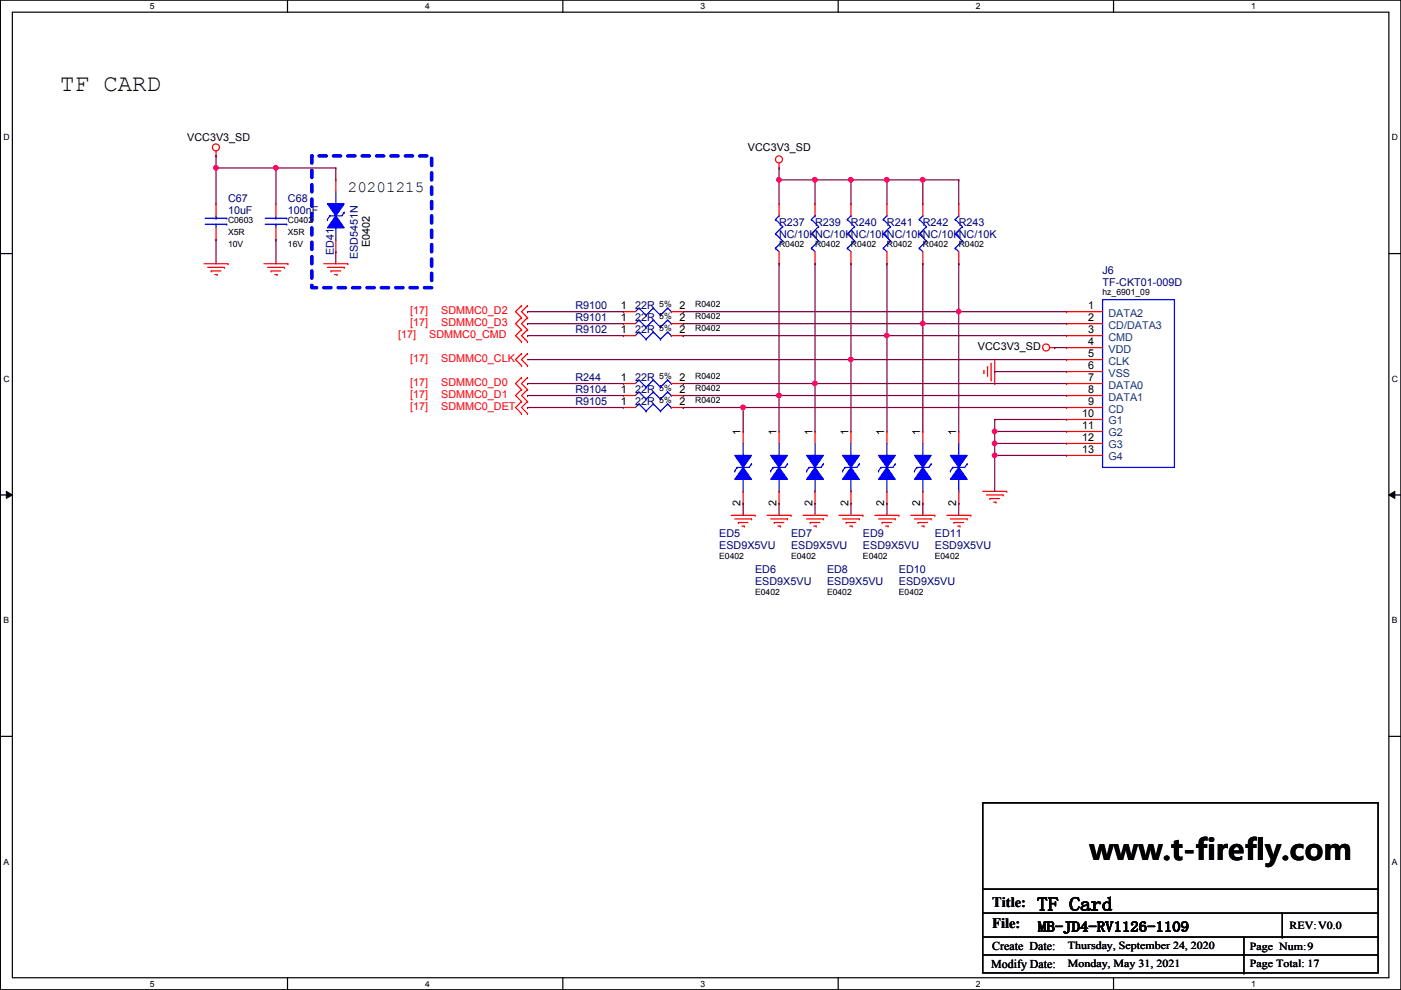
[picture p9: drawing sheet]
<svg xmlns="http://www.w3.org/2000/svg" width="297mm" height="210mm" viewBox="0 0 297 210" stroke-linecap="round" stroke-linejoin="round" font-family="sans-serif">
<path d="M.1 0h296.9v209.8h-296.9zM2.6 2.6h291.9v204.7h-291.9z" fill="none" stroke="#000" stroke-width=".25"/>
<g fill="#fff">
<path d="M31.8 .3h1v2h-1z"/>
<path d="M31.8 207.6h1v1.9h-1z"/>
</g>
<path d="M61 0v2.6M61 207.3v2.5" fill="none" stroke="#000" stroke-width=".25"/>
<g fill="#fff">
<path d="M90.1 .3h1v2h-1z"/>
<path d="M90.1 207.6h1v1.9h-1z"/>
</g>
<path d="M119.3 0v2.6M119.3 207.3v2.5" fill="none" stroke="#000" stroke-width=".25"/>
<g fill="#fff">
<path d="M148.5 .3h1v2h-1z"/>
<path d="M148.5 207.6h1v1.9h-1z"/>
</g>
<path d="M177.7 0v2.6M177.7 207.3v2.5" fill="none" stroke="#000" stroke-width=".25"/>
<g fill="#fff">
<path d="M206.9 .3h1v2h-1z"/>
<path d="M206.9 207.6h1v1.9h-1z"/>
</g>
<path d="M236.1 0v2.6M236.1 207.3v2.5" fill="none" stroke="#000" stroke-width=".25"/>
<g fill="#fff">
<path d="M265.3 .3h.9v2h-.9z"/>
<path d="M265.3 207.6h.9v1.9h-.9z"/>
<path d="M.7 28.2h1.3v1.9h-1.3z"/>
<path d="M295.1 28.2h1.3v1.9h-1.3z"/>
<path d="M.7 79.3h1.3v2h-1.3z"/>
<path d="M295.1 79.3h1.3v2h-1.3z"/>
</g>
<path d="M.1 53.8h2.5M294.5 53.8h2.5" fill="none" stroke="#000" stroke-width=".25"/>
<g fill="#fff">
<path d="M.7 130.5h1.2v2h-1.2z"/>
<path d="M295.1 130.5h1.2v2h-1.2z"/>
</g>
<path d="M.1 104.9h2.5M294.5 104.9h2.5" fill="none" stroke="#000" stroke-width=".25"/>
<path d="M1.4 104.2l1.2 .7-1.2 .8zM294.5 104.9l1.2-.7v1.5z" fill="#000"/>
<path d="M1.4 104.2l1.2 .7-1.2 .8zM294.5 104.9l1.2-.7v1.5z" fill="none" stroke="#000" stroke-width=".21"/>
<g fill="#fff">
<path d="M.7 181.7h1.2v2h-1.2z"/>
<path d="M295.1 181.7h1.2v2h-1.2z"/>
</g>
<g fill="none" stroke="#000" stroke-width=".25">
<path d="M.1 156.1h2.5M294.5 156.1h2.5M208.4 170.2h83.8v36.1h-83.8zM208.4 188.5h83.8M208.4 193.6h83.8M208.4 198.7h83.8M263.7 198.7v7.6M271.9 198.7h.1M271.9 193.6v5.1M292.2 188.5h.1M292.2 193.6h.1M292.2 198.7h.1"/>
<path d="M208.4 202.5h83.8M263.7 206.3h.1M292.2 202.5h.1"/>
</g>
<path d="M66.1 33.1h25.4v27.9h-25.4z" fill="none" stroke="#00f" stroke-width=".76" stroke-dasharray="1.5 1.5"/>
<g fill="none" stroke="#f00" stroke-width=".25">
<path d="M45.8 33.1h.1M45.8 32v1.1M165.2 35.6h.1M165.2 34.6v1M43.3 55.9h5M44 56.7h3.6M44.8 57.4h.1M44.8 57.4h2M45.5 58.2h.6M46.1 58.2h.1M47.6 56.7h.1M48.3 55.9h.1"/>
<path d="M56 55.9h5M56.7 56.7h3.6M57.5 57.4h.1M57.5 57.4h2M58.2 58.2h.6M58.8 58.2h.1M60.3 56.7h.1M61 55.9h.1M68.7 55.9h5M69.4 56.7h3.6M70.2 57.4h.1M70.2 57.4h2"/>
<path d="M70.9 58.2h.6M71.5 58.2h.1M73 56.7h.1M73.7 55.9h.1M110.6 64.8h.1M110.6 67.4h.1M110.6 69.9h.1M110.6 72.4h.1M110.6 75h.1M110.6 77.5h.1M110.6 64.8l-1.3 1.3 1.3 1.3M110.6 67.4l-1.3 1.2 1.3 1.3"/>
<path d="M110.6 69.9l-1.3 1.3 1.3 1.2M110.6 75l-1.3 1.2 1.3 1.3M111.8 64.8h.1M111.8 67.4h.1M111.8 69.9h.1M111.8 72.4h.1M111.8 75h.1M111.8 77.5h.1M111.8 64.8l-1.2 1.3 1.2 1.3M111.8 67.4l-1.2 1.2 1.2 1.3M111.8 69.9l-1.2 1.3 1.2 1.2M111.8 75l-1.2 1.2 1.2 1.3"/>
<path d="M208.6 79h.1M208.6 78.5v.5M209.4 77.8h.1M209.4 77.8v2M210.1 77v3.6M210.9 76.2v5.1M222.6 73.7h1M223.6 73.7h.1M110.6 80.1h.1M110.6 82.6h.1M110.6 85.1h.1M110.6 87.7h.1"/>
<path d="M110.6 80.1l-1.3 1.2 1.3 1.3M110.6 82.6l-1.3 1.3 1.3 1.2M110.6 85.1l-1.3 1.3 1.3 1.3M111.8 80.1h.1M111.8 82.6h.1M111.8 85.1h.1M111.8 87.7h.1M111.8 80.1l-1.2 1.2 1.2 1.3M111.8 82.6l-1.2 1.3 1.2 1.2M111.8 85.1l-1.2 1.3 1.2 1.3M210.1 80.6h.1M210.9 81.3h.1"/>
<path d="M155 109.3h5.1M155.8 110h3.5M156.5 110.8h.1M156.5 110.8h2.1M157.3 111.5h.5M157.8 111.5h.1M159.3 110h.1M160.1 109.3h.1M162.6 109.3h5.1M163.4 110h3.6M164.2 110.8h.1M164.2 110.8h2"/>
<path d="M164.9 111.5h.5M165.4 111.5h.1M167 110h.1M167.7 109.3h.1M170.3 109.3h5M171 110h3.6M171.8 110.8h.1M171.8 110.8h2M172.5 111.5h.6M173.1 111.5h.1M174.6 110h.1M175.3 109.3h.1"/>
<path d="M177.9 109.3h5.1M178.6 110h3.6M179.4 110.8h.1M179.4 110.8h2M180.2 111.5h.5M180.7 111.5h.1M182.2 110h.1M183 109.3h.1M185.5 109.3h5.1M186.3 110h3.5M187 110.8h.1M187 110.8h2.1"/>
<path d="M187.8 111.5h.5M188.3 111.5h.1M189.8 110h.1M190.6 109.3h.1M193.1 109.3h5.1M193.9 110h3.5M194.6 110.8h.1M194.6 110.8h2.1M195.4 111.5h.5M195.9 111.5h.1M197.4 110h.1M198.2 109.3h.1"/>
<path d="M200.7 109.3h5.1M201.5 110h3.6M202.3 110.8h.1M202.3 110.8h2M203 111.5h.5M203.5 111.5h.1M205.1 110h.1M205.8 109.3h.1M208.4 104.2h5M209.1 104.9h3.6M209.9 105.7h.1M209.9 105.7h2"/>
<path d="M210.6 106.5h.6M211.2 106.5h.1M212.7 104.9h.1M213.4 104.2h.1"/>
<circle cx="45.8" cy="31.3" r=".75"/>
<circle cx="165.2" cy="33.8" r=".75"/>
<circle cx="221.8" cy="73.7" r=".75"/>
</g>
<path d="M156.3 99.1h.1M156.3 99.1h2.5M157.6 96.6h.1M157.6 94v2.6M157.6 104.2h.1M157.6 101.6v2.6" fill="none" stroke="#00f" stroke-width=".25"/>
<path d="M155.8 96.6h3.5l-1.7 2.5z" fill-rule="evenodd" fill="#00f"/>
<path d="M155.8 96.6h3.5l-1.7 2.5zM155.8 99.9h.1M156.3 99.1l-.5 .8M159.3 98.3h.1M159.3 98.3l-.5 .8" fill="none" stroke="#00f" stroke-width=".25"/>
<path d="M157.6 99.1l1.7 2.5h-3.5z" fill-rule="evenodd" fill="#00f"/>
<g fill="none" stroke="#00f" stroke-width=".25">
<path d="M43.5 47.5h4.6M43.5 46.3h4.6M45.8 46.3h.1M45.8 47.5h.1M45.8 45.8v.5M45.8 47.5v.8M48.1 47.5h.1M48.1 46.3h.1M179.7 52.6h.1M179.7 49.6h.1M179.7 46.5h.1M179.7 52.6l.7 .8"/>
<path d="M179.7 49.6l1.5 1.5M179.7 46.5l1.5 1.5M180.4 45.8h.1M180.4 45.8l-.7 .7M181.2 51.1h.1M181.2 48h.1M181.2 51.1l-1.5 1.5M181.2 48l-1.5 1.6M135.5 83.1h.1M135.5 80.6h.1M135.5 83.1l-.8 .8M135.5 83.1l1.5 1.5"/>
<path d="M135.5 80.6l-.8 .7M135.5 80.6l1.5 1.5M137 84.6h.1M137 82.1h.1M138.5 83.1h.1M138.5 80.6h.1M138.5 83.1l-1.5 1.5M138.5 83.1l1.5 1.5M138.5 80.6l-1.5 1.5M138.5 80.6l1.5 1.5M140 84.6h.1M140 82.1h.1"/>
<path d="M141.6 83.1h.1M141.6 80.6h.1M141.6 83.1l-1.6 1.5M141.6 83.1l.7 .8M141.6 80.6l-1.6 1.5M141.6 80.6l.7 .7M142.3 83.9h.1M142.3 81.3h.1M157.6 99.1l1.7 2.5h-3.5zM171.5 99.1h.1M171.5 99.1h2.6M172.8 96.6h.1"/>
<path d="M172.8 94v2.6M172.8 104.2h.1M172.8 101.6v2.6"/>
</g>
<g fill="none" stroke="#f00" stroke-width=".25">
<path d="M45.8 43.2h.1M45.8 50.8h.1M45.8 43.2v2.6M45.8 48.3v2.5M180.4 55.9h.1M180.4 43.2h.1M180.4 43.2v2.6M180.4 53.4v2.5M132.2 83.9h.1M132.2 81.3h.1M132.2 83.9h2.5M132.2 81.3h2.5"/>
<path d="M142.3 83.9h2.6M142.3 81.3h2.6M144.9 83.9h.1M144.9 81.3h.1M157.6 91.5h.1M157.6 91.5v2.5M157.6 106.7h.1M157.6 104.2v2.5"/>
</g>
<path d="M171 96.6h3.6l-1.8 2.5z" fill-rule="evenodd" fill="#00f"/>
<path d="M171 96.6h3.6l-1.8 2.5zM171 99.9h.1M171.5 99.1l-.5 .8M174.6 98.3h.1M174.6 98.3l-.5 .8" fill="none" stroke="#00f" stroke-width=".25"/>
<path d="M172.8 99.1l1.8 2.5h-3.6z" fill-rule="evenodd" fill="#00f"/>
<g fill="none" stroke="#00f" stroke-width=".25">
<path d="M56.2 47.5h4.6M56.2 46.3h4.6M58.5 46.3h.1M58.5 47.5h.1M58.5 45.8v.5M58.5 47.5v.8M60.8 47.5h.1M60.8 46.3h.1M194.9 52.6h.1M194.9 49.6h.1M194.9 46.5h.1M194.9 52.6l.8 .8"/>
<path d="M194.9 49.6l1.5 1.5M194.9 46.5l1.5 1.5M195.7 45.8h.1M195.7 45.8l-.8 .7M196.4 51.1h.1M196.4 48h.1M196.4 51.1l-1.5 1.5M196.4 48l-1.5 1.6M135.5 65.3h.1M135.5 65.3l-.8 .8M135.5 65.3l1.5 1.5M137 66.8h.1"/>
<path d="M138.5 65.3h.1M138.5 65.3l-1.5 1.5M138.5 65.3l1.5 1.5M140 66.8h.1M141.6 65.3h.1M141.6 65.3l-1.6 1.5M141.6 65.3l.7 .8M142.3 66.1h.1M135.5 85.6h.1M135.5 85.6l-.8 .8M135.5 85.6l1.5 1.6M137 87.2h.1"/>
<path d="M138.5 85.6h.1M138.5 85.6l-1.5 1.6M138.5 85.6l1.5 1.6M140 87.2h.1M141.6 85.6h.1M141.6 85.6l-1.6 1.6M141.6 85.6l.7 .8M142.3 86.4h.1M172.8 99.1l1.8 2.5h-3.6zM202 99.1h.1M202 99.1h2.6M203.3 96.6h.1"/>
<path d="M203.3 94v2.6M203.3 104.2h.1M203.3 101.6v2.6"/>
</g>
<g fill="none" stroke="#f00" stroke-width=".25">
<path d="M58.5 43.2h.1M58.5 50.8h.1M58.5 43.2v2.6M58.5 48.3v2.5M195.7 55.9h.1M195.7 43.2h.1M195.7 43.2v2.6M195.7 53.4v2.5M132.2 66.1h.1M132.2 66.1h2.5M142.3 66.1h2.6M144.9 66.1h.1"/>
<path d="M132.2 86.4h.1M132.2 86.4h2.5M142.3 86.4h2.6M144.9 86.4h.1M172.8 91.5h.1M172.8 91.5v2.5M172.8 106.7h.1M172.8 104.2v2.5"/>
</g>
<path d="M201.5 96.6h3.6l-1.8 2.5z" fill-rule="evenodd" fill="#00f"/>
<path d="M201.5 96.6h3.6l-1.8 2.5zM201.5 99.9h.1M202 99.1l-.5 .8M205.1 98.3h.1M205.1 98.3l-.5 .8" fill="none" stroke="#00f" stroke-width=".25"/>
<path d="M203.3 99.1l1.8 2.5h-3.6z" fill-rule="evenodd" fill="#00f"/>
<path d="M186.8 99.1h.1M186.8 99.1h2.5M188 96.6h.1M188 94v2.6M203.3 99.1l1.8 2.5h-3.6zM188 104.2h.1M188 101.6v2.6" fill="none" stroke="#00f" stroke-width=".25"/>
<path d="M203.3 91.5h.1M203.3 91.5v2.5M203.3 106.7h.1M203.3 104.2v2.5" fill="none" stroke="#f00" stroke-width=".25"/>
<path d="M186.3 96.6h3.5l-1.8 2.5z" fill-rule="evenodd" fill="#00f"/>
<path d="M186.3 96.6h3.5l-1.8 2.5zM186.3 99.9h.1M186.8 99.1l-.5 .8M189.8 98.3h.1M189.8 98.3l-.5 .8" fill="none" stroke="#00f" stroke-width=".25"/>
<path d="M188 99.1l1.8 2.5h-3.5z" fill-rule="evenodd" fill="#00f"/>
<g fill="none" stroke="#00f" stroke-width=".25">
<path d="M187.3 52.6h.1M187.3 49.6h.1M187.3 46.5h.1M187.3 52.6l.7 .8M187.3 49.6l1.5 1.5M187.3 46.5l1.5 1.5M188 45.8h.1M188 45.8l-.7 .7M188.8 51.1h.1M188.8 48h.1M188.8 51.1l-1.5 1.5M188.8 48l-1.5 1.6"/>
<path d="M135.5 67.9h.1M135.5 67.9l-.8 .7M135.5 67.9l1.5 1.5M137 69.4h.1M138.5 67.9h.1M138.5 67.9l-1.5 1.5M138.5 67.9l1.5 1.5M140 69.4h.1M141.6 67.9h.1M141.6 67.9l-1.6 1.5M141.6 67.9l.7 .7M142.3 68.6h.1"/>
<path d="M233.8 63.5h15.2v35.6h-15.2zM179.2 99.1h.1M179.2 99.1h2.5M180.4 96.6h.1M180.4 94v2.6M188 99.1l1.8 2.5h-3.5zM180.4 104.2h.1M180.4 101.6v2.6"/>
</g>
<g fill="none" stroke="#f00" stroke-width=".25">
<path d="M188 55.9h.1M188 43.2h.1M188 43.2v2.6M188 53.4v2.5M132.2 68.6h.1M132.2 68.6h2.5M142.3 68.6h2.6M144.9 68.6h.1M226.1 68.6h.1M226.1 71.2h.1M226.1 73.7h.1M226.1 76.2h.1"/>
<path d="M226.1 78.8h.1M226.1 66.1h.1M226.1 68.6h7.7M226.1 71.2h7.7M226.1 73.7h7.7M226.1 76.2h7.7M226.1 78.8h7.7M226.1 66.1h7.7M188 91.5h.1M188 91.5v2.5M226.1 81.3h.1M226.1 83.9h.1"/>
<path d="M226.1 86.4h.1M226.1 88.9h.1M226.1 91.5h.1M226.1 94h.1M226.1 96.6h.1M226.1 81.3h7.7M226.1 83.9h7.7M226.1 86.4h7.7M226.1 88.9h7.7M226.1 91.5h7.7M226.1 94h7.7M226.1 96.6h7.7"/>
<path d="M188 106.7h.1M188 104.2v2.5"/>
</g>
<path d="M178.6 96.6h3.6l-1.8 2.5z" fill-rule="evenodd" fill="#00f"/>
<path d="M178.6 96.6h3.6l-1.8 2.5zM178.6 99.9h.1M179.2 99.1l-.6 .8M182.2 98.3h.1M182.2 98.3l-.5 .8" fill="none" stroke="#00f" stroke-width=".25"/>
<path d="M180.4 99.1l1.8 2.5h-3.6z" fill-rule="evenodd" fill="#00f"/>
<g fill="none" stroke="#00f" stroke-width=".25">
<path d="M172 52.6h.1M172 49.6h.1M172 46.5h.1M172 52.6l.8 .8M172 49.6l1.6 1.5M172 46.5l1.6 1.5M172.8 45.8h.1M172.8 45.8l-.8 .7M173.6 51.1h.1M173.6 48h.1M173.6 51.1l-1.6 1.5M173.6 48l-1.6 1.6"/>
<path d="M180.4 99.1l1.8 2.5h-3.6zM194.4 99.1h.1M194.4 99.1h2.5M195.7 96.6h.1M195.7 94v2.6M195.7 104.2h.1M195.7 101.6v2.6"/>
</g>
<path d="M172.8 55.9h.1M172.8 43.2h.1M172.8 43.2v2.6M172.8 53.4v2.5M180.4 91.5h.1M180.4 91.5v2.5M180.4 106.7h.1M180.4 104.2v2.5" fill="none" stroke="#f00" stroke-width=".25"/>
<path d="M193.9 96.6h3.5l-1.7 2.5z" fill-rule="evenodd" fill="#00f"/>
<path d="M193.9 96.6h3.5l-1.7 2.5zM193.9 99.9h.1M194.4 99.1l-.5 .8M197.4 98.3h.1M197.4 98.3l-.5 .8" fill="none" stroke="#00f" stroke-width=".25"/>
<path d="M195.7 99.1l1.7 2.5h-3.5z" fill-rule="evenodd" fill="#00f"/>
<path d="M69.9 45.8h.1M69.9 45.8h2.6M71.2 43.2h.1M71.2 50.8h.1M71.2 40.7v2.5M71.2 48.3v2.5M195.7 99.1l1.7 2.5h-3.5z" fill="none" stroke="#00f" stroke-width=".25"/>
<path d="M195.7 91.5h.1M195.7 91.5v2.5M195.7 106.7h.1M195.7 104.2v2.5" fill="none" stroke="#f00" stroke-width=".25"/>
<path d="M69.4 43.2h3.6l-1.8 2.6z" fill-rule="evenodd" fill="#00f"/>
<path d="M69.4 43.2h3.6l-1.8 2.6zM69.4 46.5h.1M69.9 45.8l-.5 .7M73 45h.1M73 45l-.5 .8" fill="none" stroke="#00f" stroke-width=".25"/>
<path d="M71.2 45.8l1.8 2.5h-3.6z" fill-rule="evenodd" fill="#00f"/>
<path d="M71.2 45.8l1.8 2.5h-3.6zM163.9 99.1h.1M163.9 99.1h2.6M165.2 96.6h.1M165.2 94v2.6M165.2 104.2h.1M165.2 101.6v2.6" fill="none" stroke="#00f" stroke-width=".25"/>
<path d="M71.2 38.1h.1M71.2 38.1v2.6M71.2 53.4h.1M71.2 50.8v2.6" fill="none" stroke="#f00" stroke-width=".25"/>
<path d="M163.4 96.6h3.6l-1.8 2.5z" fill-rule="evenodd" fill="#00f"/>
<path d="M163.4 96.6h3.6l-1.8 2.5zM163.4 99.9h.1M163.9 99.1l-.5 .8M167 98.3h.1M167 98.3l-.5 .8" fill="none" stroke="#00f" stroke-width=".25"/>
<path d="M165.2 99.1l1.8 2.5h-3.6z" fill-rule="evenodd" fill="#00f"/>
<g fill="none" stroke="#00f" stroke-width=".25">
<path d="M164.4 52.6h.1M164.4 49.6h.1M164.4 46.5h.1M164.4 52.6l.8 .8M164.4 49.6l1.5 1.5M164.4 46.5l1.5 1.5M165.2 45.8h.1M165.2 45.8l-.8 .7M165.9 51.1h.1M165.9 48h.1M165.9 51.1l-1.5 1.5M165.9 48l-1.5 1.6"/>
<path d="M202.5 52.6h.1M202.5 49.6h.1M202.5 46.5h.1M202.5 52.6l.8 .8M202.5 49.6l1.5 1.5M202.5 46.5l1.5 1.5M203.3 45.8h.1M203.3 45.8l-.8 .7M204 51.1h.1M204 48h.1M204 51.1l-1.5 1.5M204 48l-1.5 1.6"/>
<path d="M135.5 70.4h.1M135.5 70.4l-.8 .8M135.5 70.4l1.5 1.5M137 71.9h.1M138.5 70.4h.1M138.5 70.4l-1.5 1.5M138.5 70.4l1.5 1.5M140 71.9h.1M141.6 70.4h.1M141.6 70.4l-1.6 1.5M141.6 70.4l.7 .8M142.3 71.2h.1"/>
<path d="M165.2 99.1l1.8 2.5h-3.6z"/>
</g>
<g fill="none" stroke="#f00" stroke-width=".25">
<path d="M165.2 55.9h.1M165.2 43.2h.1M165.2 43.2v2.6M165.2 53.4v2.5M203.3 55.9h.1M203.3 43.2h.1M203.3 43.2v2.6M203.3 53.4v2.5M132.2 71.2h.1M132.2 71.2h2.5M142.3 71.2h2.6M144.9 71.2h.1"/>
<path d="M165.2 91.5h.1M165.2 91.5v2.5M165.2 106.7h.1M165.2 104.2v2.5"/>
</g>
<path d="M45.8 35.6h.1M45.8 33.1h.1M45.8 33.1v10.1M45.8 35.6h12.7M45.8 50.8h.1M45.8 50.8v5.1M58.5 50.8h.1M58.5 50.8v5.1M188 71.2h.1M188 71.2v20.3M188 71.2h38.1" fill="none" stroke="#800040" stroke-width=".25"/>
<circle cx="58.5" cy="35.6" r=".49" fill="#f0f"/>
<circle cx="58.5" cy="35.6" r=".49" fill="none" stroke="#f0f" stroke-width=".25"/>
<circle cx="45.8" cy="35.6" r=".49" fill="#f0f"/>
<circle cx="45.8" cy="35.6" r=".49" fill="none" stroke="#f0f" stroke-width=".25"/>
<path d="M58.5 35.6h.1M58.5 35.6v7.6M210.9 96.6h.1M210.9 96.6v7.6M210.9 96.6h15.2" fill="none" stroke="#800040" stroke-width=".25"/>
<circle cx="210.9" cy="96.5" r=".49" fill="#f0f"/>
<circle cx="210.9" cy="96.5" r=".49" fill="none" stroke="#f0f" stroke-width=".25"/>
<path d="M210.9 91.5h.1M210.9 91.5h15.2" fill="none" stroke="#800040" stroke-width=".25"/>
<circle cx="210.9" cy="91.5" r=".49" fill="#f0f"/>
<circle cx="210.9" cy="91.5" r=".49" fill="none" stroke="#f0f" stroke-width=".25"/>
<path d="M210.9 94h.1M210.9 94v2.6M210.9 94h15.2" fill="none" stroke="#800040" stroke-width=".25"/>
<circle cx="210.9" cy="94" r=".49" fill="#f0f"/>
<circle cx="210.9" cy="94" r=".49" fill="none" stroke="#f0f" stroke-width=".25"/>
<g fill="none" stroke="#800040" stroke-width=".25">
<path d="M180.4 76.2h.1M180.4 76.2h45.7M180.4 76.2v15.3M195.7 68.6h.1M195.7 68.6h30.4M195.7 68.6v22.9M203.3 66.1h.1M203.3 66.1h22.8M203.3 66.1v25.4M210.9 78.8h.1M210.9 78.8h15.2M223.6 73.7h.1"/>
<path d="M223.6 73.7h2.5M144.9 86.4h.1M144.9 86.4h81.2M157.6 86.4h.1M157.6 86.4v5.1M165.2 83.9h.1M165.2 83.9h60.9M172.8 81.3h.1M172.8 81.3v10.2M210.9 88.9h.1M210.9 91.5h.1M210.9 88.9h15.2"/>
<path d="M210.9 88.9v5.1M157.6 106.7h.1M157.6 106.7v2.6M165.2 106.7h.1M165.2 106.7v2.6M172.8 106.7h.1M172.8 106.7v2.6M180.4 106.7h.1M180.4 106.7v2.6M188 106.7h.1M188 106.7v2.6M195.7 106.7h.1"/>
<path d="M195.7 106.7v2.6M203.3 106.7h.1M203.3 106.7v2.6"/>
</g>
<circle cx="157.5" cy="86.4" r=".49" fill="#f0f"/>
<circle cx="157.5" cy="86.4" r=".49" fill="none" stroke="#f0f" stroke-width=".25"/>
<path d="M144.9 71.2h.1M144.9 71.2h43.1M165.2 83.9h.1M165.2 83.9v7.6" fill="none" stroke="#800040" stroke-width=".25"/>
<circle cx="188" cy="71.1" r=".49" fill="#f0f"/>
<circle cx="188" cy="71.1" r=".49" fill="none" stroke="#f0f" stroke-width=".25"/>
<path d="M144.9 68.6h.1M144.9 68.6h50.8" fill="none" stroke="#800040" stroke-width=".25"/>
<circle cx="195.6" cy="68.6" r=".49" fill="#f0f"/>
<circle cx="195.6" cy="68.6" r=".49" fill="none" stroke="#f0f" stroke-width=".25"/>
<path d="M144.9 66.1h.1M144.9 66.1h58.4" fill="none" stroke="#800040" stroke-width=".25"/>
<circle cx="203.3" cy="66.1" r=".49" fill="#f0f"/>
<circle cx="203.3" cy="66.1" r=".49" fill="none" stroke="#f0f" stroke-width=".25"/>
<path d="M144.9 81.3h.1M144.9 81.3h27.9" fill="none" stroke="#800040" stroke-width=".25"/>
<circle cx="172.8" cy="81.3" r=".49" fill="#f0f"/>
<circle cx="172.8" cy="81.3" r=".49" fill="none" stroke="#f0f" stroke-width=".25"/>
<path d="M144.9 83.9h.1M144.9 83.9h20.3" fill="none" stroke="#800040" stroke-width=".25"/>
<circle cx="165.2" cy="83.8" r=".49" fill="#f0f"/>
<circle cx="165.2" cy="83.8" r=".49" fill="none" stroke="#f0f" stroke-width=".25"/>
<path d="M165.2 35.6h.1M165.2 35.6v2.5M172.8 81.3h.1M172.8 81.3h53.3" fill="none" stroke="#800040" stroke-width=".25"/>
<circle cx="165.2" cy="38.1" r=".49" fill="#f0f"/>
<circle cx="165.2" cy="38.1" r=".49" fill="none" stroke="#f0f" stroke-width=".25"/>
<path d="M165.2 38.1h.1M165.2 38.1h7.6M165.2 38.1v5.1M188 38.1h.1M188 38.1h15.3M188 38.1v5.1M195.7 38.1h.1M195.7 38.1v5.1M203.3 38.1h.1M203.3 38.1v5.1" fill="none" stroke="#800040" stroke-width=".25"/>
<circle cx="195.6" cy="38.1" r=".49" fill="#f0f"/>
<circle cx="195.6" cy="38.1" r=".49" fill="none" stroke="#f0f" stroke-width=".25"/>
<path d="M180.4 38.1h.1M180.4 38.1v5.1M180.4 38.1h7.6" fill="none" stroke="#800040" stroke-width=".25"/>
<circle cx="188" cy="38.1" r=".49" fill="#f0f"/>
<circle cx="188" cy="38.1" r=".49" fill="none" stroke="#f0f" stroke-width=".25"/>
<circle cx="180.4" cy="38.1" r=".49" fill="#f0f"/>
<circle cx="180.4" cy="38.1" r=".49" fill="none" stroke="#f0f" stroke-width=".25"/>
<path d="M172.8 38.1h.1M172.8 38.1v5.1" fill="none" stroke="#800040" stroke-width=".25"/>
<circle cx="172.8" cy="38.1" r=".49" fill="#f0f"/>
<circle cx="172.8" cy="38.1" r=".49" fill="none" stroke="#f0f" stroke-width=".25"/>
<g fill="none" stroke="#800040" stroke-width=".25">
<path d="M172.8 38.1h.1M172.8 38.1h7.6M165.2 55.9h.1M165.2 55.9v28M172.8 55.9h.1M172.8 55.9v25.4M180.4 55.9h.1M180.4 55.9v20.3M188 55.9h.1M188 55.9v15.3M195.7 55.9h.1M195.7 55.9v12.7"/>
<path d="M203.3 55.9h.1M203.3 55.9v10.2M111.8 76.2h68.6M180.4 76.2h.1"/>
</g>
<circle cx="180.4" cy="76.2" r=".49" fill="#f0f"/>
<circle cx="180.4" cy="76.2" r=".49" fill="none" stroke="#f0f" stroke-width=".25"/>
<g fill="none" stroke="#800040" stroke-width=".25">
<path d="M58.5 35.6h.1M58.5 35.6h12.7M71.2 35.6h.1M71.2 35.6v2.5M71.2 53.4h.1M71.2 53.4v2.5M111.8 66.1h.1M111.8 68.6h.1M111.8 71.2h.1M111.8 66.1h20.4M111.8 68.6h20.4M111.8 71.2h20.4"/>
<path d="M111.8 81.3h.1M111.8 83.9h.1M111.8 86.4h.1M111.8 81.3h20.4M111.8 83.9h20.4M111.8 86.4h20.4"/>
</g>
<circle cx="58.5" cy="35.6" r=".49" fill="#f0f"/>
<circle cx="58.5" cy="35.6" r=".49" fill="none" stroke="#f0f" stroke-width=".25"/>
<circle cx="45.8" cy="35.6" r=".49" fill="#f0f"/>
<circle cx="45.8" cy="35.6" r=".49" fill="none" stroke="#f0f" stroke-width=".25"/>
<circle cx="210.9" cy="96.5" r=".49" fill="#f0f"/>
<circle cx="210.9" cy="96.5" r=".49" fill="none" stroke="#f0f" stroke-width=".25"/>
<circle cx="210.9" cy="91.5" r=".49" fill="#f0f"/>
<circle cx="210.9" cy="91.5" r=".49" fill="none" stroke="#f0f" stroke-width=".25"/>
<circle cx="210.9" cy="94" r=".49" fill="#f0f"/>
<circle cx="210.9" cy="94" r=".49" fill="none" stroke="#f0f" stroke-width=".25"/>
<circle cx="157.5" cy="86.4" r=".49" fill="#f0f"/>
<circle cx="157.5" cy="86.4" r=".49" fill="none" stroke="#f0f" stroke-width=".25"/>
<circle cx="188" cy="71.1" r=".49" fill="#f0f"/>
<circle cx="188" cy="71.1" r=".49" fill="none" stroke="#f0f" stroke-width=".25"/>
<circle cx="195.6" cy="68.6" r=".49" fill="#f0f"/>
<circle cx="195.6" cy="68.6" r=".49" fill="none" stroke="#f0f" stroke-width=".25"/>
<circle cx="203.3" cy="66.1" r=".49" fill="#f0f"/>
<circle cx="203.3" cy="66.1" r=".49" fill="none" stroke="#f0f" stroke-width=".25"/>
<circle cx="172.8" cy="81.3" r=".49" fill="#f0f"/>
<circle cx="172.8" cy="81.3" r=".49" fill="none" stroke="#f0f" stroke-width=".25"/>
<circle cx="165.2" cy="83.8" r=".49" fill="#f0f"/>
<circle cx="165.2" cy="83.8" r=".49" fill="none" stroke="#f0f" stroke-width=".25"/>
<circle cx="165.2" cy="38.1" r=".49" fill="#f0f"/>
<circle cx="165.2" cy="38.1" r=".49" fill="none" stroke="#f0f" stroke-width=".25"/>
<circle cx="195.6" cy="38.1" r=".49" fill="#f0f"/>
<circle cx="195.6" cy="38.1" r=".49" fill="none" stroke="#f0f" stroke-width=".25"/>
<circle cx="188" cy="38.1" r=".49" fill="#f0f"/>
<circle cx="188" cy="38.1" r=".49" fill="none" stroke="#f0f" stroke-width=".25"/>
<circle cx="180.4" cy="38.1" r=".49" fill="#f0f"/>
<circle cx="180.4" cy="38.1" r=".49" fill="none" stroke="#f0f" stroke-width=".25"/>
<circle cx="172.8" cy="38.1" r=".49" fill="#f0f"/>
<circle cx="172.8" cy="38.1" r=".49" fill="none" stroke="#f0f" stroke-width=".25"/>
<circle cx="180.4" cy="76.2" r=".49" fill="#f0f"/>
<circle cx="180.4" cy="76.2" r=".49" fill="none" stroke="#f0f" stroke-width=".25"/>
<text font-size="6.1" x="231" y="182.3">www.t-firefly.com</text>
<text font-size="5.1" x="12.8" y="19.3">TF CARD</text>
<text font-size="4.1" x="219.8" y="193.1">TF Card</text>
<text font-size="3.3" x="73.7" y="40.8">20201215</text>
<g font-size="3">
<text x="210.4" y="192.3">Title:</text>
<text x="210.4" y="196.8">File:</text>
<text x="220.1" y="197.5">MB-JD4-RV1126-1109</text>
</g>
<g font-size="2.5">
<text x="210.4" y="201.5">Create Date:</text>
<text x="210.1" y="205.3">Modify Date:</text>
</g>
<g font-size="2.3">
<text x="39.7" y="29.8">VCC3V3_SD</text>
<text x="158.6" y="32.1">VCC3V3_SD</text>
<text x="78.4" y="52.4" transform="rotate(-90 78.4 52.4)">E0402</text>
<text x="131.7" y="65.5">1</text>
<text x="144.1" y="65.5">2</text>
<text x="230.7" y="65.5">1</text>
<text x="131.7" y="68.1">1</text>
<text x="131.7" y="70.6">1</text>
<text x="144.1" y="68.1">2</text>
<text x="144.1" y="70.6">2</text>
<text x="230.7" y="68.1">2</text>
<text x="230.7" y="70.6">3</text>
<text x="207.3" y="74.3">VCC3V3_SD</text>
<text x="230.7" y="73.2">4</text>
<text x="230.7" y="75.7">5</text>
<text x="131.7" y="83.3">1</text>
<text x="131.7" y="80.8">1</text>
<text x="144.1" y="83.3">2</text>
<text x="144.1" y="80.8">2</text>
<text x="230.7" y="78.2">6</text>
<text x="230.7" y="80.8">7</text>
<text x="230.7" y="83.3">8</text>
<text x="131.7" y="85.9">1</text>
<text x="144.1" y="85.9">2</text>
<text x="229.4" y="88.4">10</text>
<text x="230.7" y="85.9">9</text>
<text x="157" y="92.2" transform="rotate(-90 157 92.2)">1</text>
<text x="164.6" y="92.2" transform="rotate(-90 164.6 92.2)">1</text>
<text x="172.3" y="92.2" transform="rotate(-90 172.3 92.2)">1</text>
<text x="179.9" y="92.2" transform="rotate(-90 179.9 92.2)">1</text>
<text x="187.5" y="92.2" transform="rotate(-90 187.5 92.2)">1</text>
<text x="195.1" y="92.2" transform="rotate(-90 195.1 92.2)">1</text>
<text x="202.7" y="92.2" transform="rotate(-90 202.7 92.2)">1</text>
<text x="229.4" y="90.9">11</text>
<text x="229.4" y="93.5">12</text>
<text x="229.4" y="96">13</text>
<text x="157" y="107.2" transform="rotate(-90 157 107.2)">2</text>
<text x="164.6" y="107.2" transform="rotate(-90 164.6 107.2)">2</text>
<text x="172.3" y="107.2" transform="rotate(-90 172.3 107.2)">2</text>
<text x="179.9" y="107.2" transform="rotate(-90 179.9 107.2)">2</text>
<text x="187.5" y="107.2" transform="rotate(-90 187.5 107.2)">2</text>
<text x="195.1" y="107.2" transform="rotate(-90 195.1 107.2)">2</text>
<text x="202.7" y="107.2" transform="rotate(-90 202.7 107.2)">2</text>
<text x="273.4" y="196.9">REV:V0.0</text>
<text x="226.4" y="201.2">Thursday, September 24, 2020</text>
<text x="265" y="201.5">Page Num:9</text>
<text x="226.4" y="205">Monday, May 31, 2021</text>
<text x="265" y="205">Page Total: 17</text>
</g>
<g font-size="2.3" fill="#000080">
<text x="48.3" y="42.8">C67</text>
<text x="48.3" y="45.3">10uF</text>
<text x="61" y="42.8">C68</text>
<text x="61" y="45.3">100nF</text>
<text x="165.2" y="47.8">R237</text>
<text x="172.8" y="47.8">R239</text>
<text x="180.4" y="47.8">R240</text>
<text x="188" y="47.8">R241</text>
<text x="195.7" y="47.8">R242</text>
<text x="203.3" y="47.8">R243</text>
<text x="165.2" y="50.4">NC/10KNC/10KNC/10KNC/10KNC/10KNC/10K</text>
<text x="70.8" y="54.1" transform="rotate(-90 70.8 54.1)">ED41</text>
<text x="75.9" y="54.9" transform="rotate(-90 75.9 54.9)">ESD5451N</text>
<text x="233.8" y="58">J6</text>
<text x="122" y="65.6">R9100</text>
<text x="134.7" y="65.6">22R</text>
<text x="233.8" y="60.5">TF-CKT01-009D</text>
<text x="122" y="68.2">R9101</text>
<text x="122" y="70.7">R9102</text>
<text x="134.7" y="68.2">22R</text>
<text x="134.7" y="70.7">22R</text>
<text x="122" y="83.4">R9104</text>
<text x="122" y="80.9">R244</text>
<text x="134.7" y="83.4">22R</text>
<text x="134.7" y="80.9">22R</text>
<text x="122" y="85.9">R9105</text>
<text x="134.7" y="85.9">22R</text>
<text x="152.5" y="113.9">ED5</text>
<text x="167.7" y="113.9">ED7</text>
<text x="183" y="113.9">ED9</text>
<text x="198.2" y="113.9">ED11</text>
<text x="152.5" y="116.4">ESD9X5VU</text>
<text x="167.7" y="116.4">ESD9X5VU</text>
<text x="183" y="116.4">ESD9X5VU</text>
<text x="198.2" y="116.4">ESD9X5VU</text>
<text x="160.1" y="121.5">ED6</text>
<text x="160.1" y="124">ESD9X5VU</text>
<text x="175.3" y="121.5">ED8</text>
<text x="175.3" y="124">ESD9X5VU</text>
<text x="190.6" y="121.5">ED10</text>
<text x="190.6" y="124">ESD9X5VU</text>
</g>
<g font-size="2.3" fill="#f00">
<text x="84.4" y="71.7">[17]</text>
<text x="86.9" y="66.6">[17]</text>
<text x="86.9" y="69.2">[17]</text>
<text x="91" y="71.7">SDMMC0_CMD</text>
<text x="93.6" y="66.6">SDMMC0_D2</text>
<text x="93.6" y="69.2">SDMMC0_D3</text>
<text x="86.9" y="76.8">[17]</text>
<text x="93.6" y="76.8">SDMMC0_CLK</text>
<text x="86.9" y="81.9">[17]</text>
<text x="93.6" y="81.9">SDMMC0_D0</text>
<text x="86.9" y="84.4">[17]</text>
<text x="86.9" y="87">[17]</text>
<text x="93.6" y="84.4">SDMMC0_D1</text>
<text x="93.6" y="87">SDMMC0_DET</text>
</g>
<g font-size="2.3" fill="#004080">
<text x="235" y="69.7">CD/DATA3</text>
<text x="235" y="67.1">DATA2</text>
<text x="235" y="72.2">CMD</text>
<text x="235" y="74.8">VDD</text>
<text x="235" y="77.3">CLK</text>
<text x="235" y="79.8">VSS</text>
<text x="235" y="82.4">DATA0</text>
<text x="235" y="84.9">DATA1</text>
<text x="235" y="87.5">CD</text>
<text x="235" y="90">G1</text>
<text x="235" y="92.5">G2</text>
<text x="235" y="95.1">G3</text>
<text x="235" y="97.6">G4</text>
</g>
<g font-size="1.8">
<text x="31.8" y="1.9">5</text>
<text x="90.1" y="1.9">4</text>
<text x="148.5" y="1.9">3</text>
<text x="206.9" y="1.9">2</text>
<text x="265.3" y="1.9">1</text>
<text x=".7" y="29.8">D</text>
<text x="295.1" y="29.8">D</text>
<text x="48.3" y="47.4">C0603</text>
<text x="61" y="47.4">C0402</text>
<text x="48.3" y="49.9">X5R</text>
<text x="48.3" y="52.5">10V</text>
<text x="61" y="49.9">X5R</text>
<text x="61" y="52.5">16V</text>
<text x="165.2" y="52.5">R0402</text>
<text x="172.8" y="52.5">R0402</text>
<text x="180.4" y="52.5">R0402</text>
<text x="188" y="52.5">R0402</text>
<text x="195.7" y="52.5">R0402</text>
<text x="203.3" y="52.5">R0402</text>
<text x="139.8" y="65.2">5%</text>
<text x="147.4" y="65.2">R0402</text>
<text x="233.8" y="62.6">hz_6901_09</text>
<text x="139.8" y="67.7">5%</text>
<text x="139.8" y="70.2">5%</text>
<text x="147.4" y="67.7">R0402</text>
<text x="147.4" y="70.2">R0402</text>
<text x=".7" y="80.9">C</text>
<text x="139.8" y="82.9">5%</text>
<text x="139.8" y="80.4">5%</text>
<text x="147.4" y="82.9">R0402</text>
<text x="147.4" y="80.4">R0402</text>
<text x="295.1" y="80.9">C</text>
<text x="139.8" y="85.5">5%</text>
<text x="147.4" y="85.5">R0402</text>
<text x="152.5" y="118.5">E0402</text>
<text x="167.7" y="118.5">E0402</text>
<text x="183" y="118.5">E0402</text>
<text x="198.2" y="118.5">E0402</text>
<text x="160.1" y="126.1">E0402</text>
<text x="175.3" y="126.1">E0402</text>
<text x="190.6" y="126.1">E0402</text>
<text x=".7" y="132.1">B</text>
<text x="295.1" y="132.1">B</text>
<text x=".7" y="183.3">A</text>
<text x="295.1" y="183.3">A</text>
<text x="31.8" y="209.2">5</text>
<text x="90.1" y="209.2">4</text>
<text x="148.5" y="209.2">3</text>
<text x="206.9" y="209.2">2</text>
<text x="265.3" y="209.2">1</text>
</g>
</svg>
